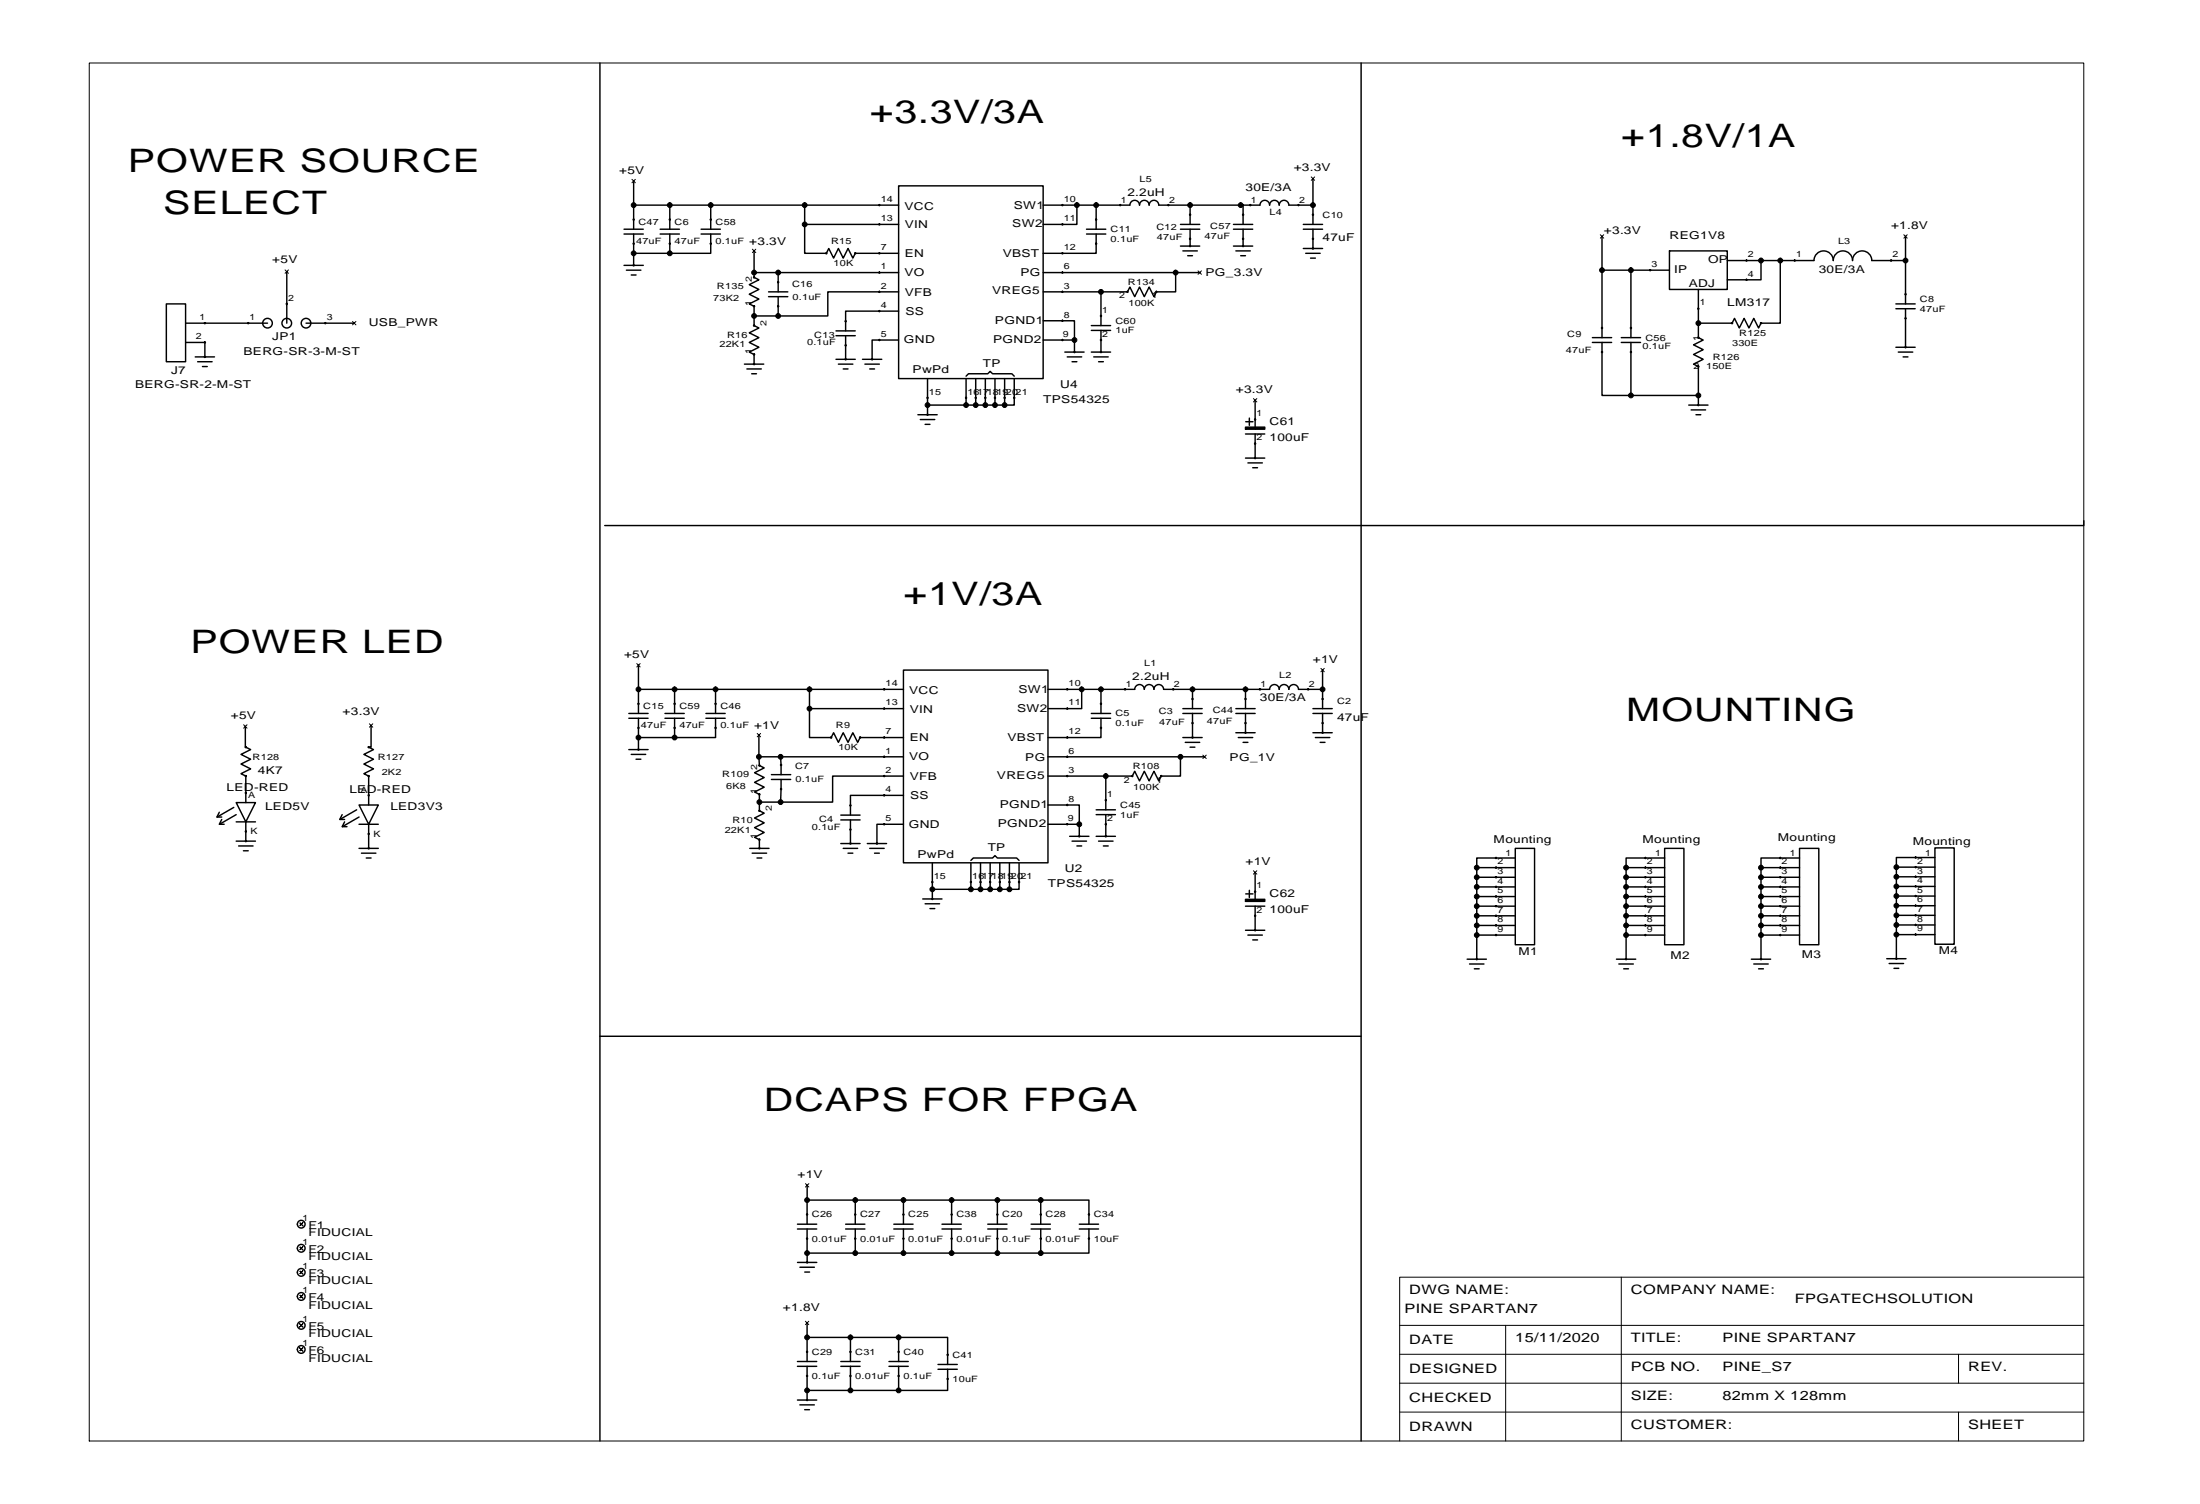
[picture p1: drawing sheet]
<svg xmlns="http://www.w3.org/2000/svg" width="580mm" height="396mm" viewBox="0 0 580 396" stroke-linecap="round" stroke-linejoin="round" font-family="sans-serif">
<g fill="none" stroke="#000" stroke-width=".38">
<path d="M158.1 16.6v363.2M358.8 16.6v363.2M167 54.1h9.6v6.3M167 47.7v12.7M176.6 54.1h10.8v6.3M187.4 54.1h49.5M212.1 54.1v12.7h5.7l.7-1.3 1.2 2.5 1.3-2.5 1.3 2.5 1.3-2.5 1.2 2.5 .7-1.2h11.4M212.1 59.1h24.8M236.9 49h38.1v50.8h-38.1zM275 54.1h22.8a1.27 1.27 0 0 1 1.3-1.3 1.27 1.27 0 0 1 1.3 1.3 1.27 1.27 0 0 1 1.3-1.3 1.27 1.27 0 0 1 1.2 1.3 1.27 1.27 0 0 1 1.3-1.3 1.27 1.27 0 0 1 1.3 1.3h21.6M283.9 54.1v5h-8.9M289 54.1v6.3"/>
<path d="M311.2 59.1h5.1M313.7 54.1v5M325.2 59.1h5M343.6 59.1h5M346.1 54.1h-6.3a1.27 1.27 0 0 0-1.3-1.3 1.27 1.27 0 0 0-1.3 1.3 1.27 1.27 0 0 0-1.3-1.3 1.27 1.27 0 0 0-1.2 1.3 1.27 1.27 0 0 0-1.3-1.3 1.27 1.27 0 0 0-1.3 1.3h-5h.6v5M346.1 47.1v12M75.6 71.6v13.6M164.5 69.9h5.1M164.5 60.4h5.1M164.5 61.7h5.1M165.1 71.2h3.8M166.4 72.5h1.3"/>
<path d="M167 61.7v8.2M167 66.8h9.6M174 60.4h5.1M174 61.7h5.1M176.6 61.7v5.1M184.8 60.4h5.1M184.8 61.7h5.1M187.4 61.7v5.1h-10.8M198.8 66.1v5.7h6.3v5.1M198.8 71.8v1.3l1.3 .7-2.6 1.2 2.6 1.3-2.6 1.3 2.6 1.2-2.6 1.3 1.3 .6v2.6M202.6 76.9h5.1M202.6 78.2h5.1"/>
<path d="M205.1 78.2v5.1h-6.3v2.5l1.3 .7-2.6 1.2 2.6 1.3-2.6 1.3 2.6 1.2-2.6 1.3 1.3 .6v2.6M205.1 71.8h31.8M236.9 76.9h-18.7v6.4h-13.1M275 71.8h34.9M275 76.9h15.2M286.4 60.4h5.1M286.4 61.7h5.1M289 61.7v5.1h-14M311.2 64.9h5.1M311.2 60.4h5.1M311.8 66.1h3.8M313.1 67.4h1.3"/>
<path d="M313.7 60.4v4.5M316.3 71.8h-6.4v5.1h-5.1l-.6 1.3-1.3-2.5-1.2 2.5-1.3-2.5-1.3 2.5-1.3-2.5-.6 1.2h-7v8.9M325.2 64.9h5M325.2 60.4h5M325.8 66.1h3.8M327.1 67.4h1.2M327.7 60.4v4.5M343.6 65.5h5M343.6 60.4h5M344.2 66.8h3.8M345.5 68h1.2M346.1 60.4v5.1"/>
<path d="M422.3 71.2h17.8M422.3 62.3v26.7M429.9 71.2v17.8M440.1 66.1h15.2v10.2h-15.2zM447.7 76.3v12.7l1.3 .6-2.6 1.3 2.6 1.3-2.6 1.2 2.6 1.3-2.6 1.3 1.3 .6v10.2M455.3 68.7h22.9a2.54 2.54 0 0 1 2.5-2.6 2.54 2.54 0 0 1 2.6 2.6 2.54 2.54 0 0 1 2.5-2.6 2.54 2.54 0 0 1 2.5 2.6 2.54 2.54 0 0 1 2.6-2.6 2.54 2.54 0 0 1 2.5 2.6h8.9M464.2 68.7v5.1h-8.9M469.3 68.7v16.5h-5.1l-.6 1.3-1.3-2.6-1.3 2.6-1.2-2.6-1.3 2.6-1.3-2.6-.6 1.3h-8.9M502.3 62.3v17.8M43.8 80.1h5.1v15.2h-5.1zM48.9 90.3h5.1v3.8M48.9 85.2h21.6"/>
<path d="M51.5 94.1h5M52.1 95.3h3.8M53.4 96.6h1.2M80.7 85.2h12.7M196.2 96h5.1M196.9 97.2h3.8M198.2 98.5h1.2M220.4 94.7h5.1M220.4 87.2h5.1M220.4 88.5h5.1M221 96h3.8M222.3 97.2h1.3"/>
<path d="M222.9 88.5v6.2M227.4 94.7h5M228 96h3.8M229.3 97.2h1.2M236.9 82h-14v5.2M236.9 89.6h-7v5.1M244.5 99.8v7M254.7 99.2l.6-.7h5.1l.6-.6 .7 .6h5l.7 .7M254.7 99.8v7M257.2 99.8v7M259.7 99.8v7M262.3 99.8v7"/>
<path d="M264.8 99.8v7h2.6v-7M275 89.6h8.2v3.2M275 84.5h8.2v5.1M280.7 92.8h5.1M281.3 94.1h3.8M282.6 95.3h1.3M287.7 92.8h5.1M287.7 85.8h5.1M287.7 87.1h5.1M288.3 94.1h3.8M289.6 95.3h1.3M290.2 87.1v5.7"/>
<path d="M419.8 89h5M419.8 90.3h5M422.3 90.3v13.9h7.6M427.4 89h5.1M427.4 90.3h5.1M429.9 90.3v13.9M499.8 91.5h5.1M499.8 80.1h5.1M499.8 81.4h5.1M500.4 92.8h3.8M501.7 94.1h1.3M502.3 81.4v10.1"/>
<path d="M242 109.3h5M242.6 110.6h3.8M243.9 111.9h1.2M254.7 106.8h-10.2v2.5M254.7 106.8h10.1M328.3 114.4h5.1M328.4 111.2h1.9M329.3 110.2v1.9M330.9 105.5v7.6M330.9 114.4v6.3M429.9 104.2h17.8M445.2 106.8h5"/>
<path d="M445.8 108h3.8M447.1 109.3h1.2M328.3 120.7h5.1M329 122h3.8M330.2 123.3h1.3M549.3 137.3v1.2h-389.9M168.3 175.4v12.7M238.2 176.6h38.1v50.8h-38.1zM348.6 176.6v10.2M64.7 191.5v5.4l1.4 .7-2.6 1.2 2.6 1.3-2.6 1.3 2.6 1.3-2.6 1.2 1.3 .7v6.9M97.8 191.2v5.7h-.6l1.3 .7-2.6 1.2 2.6 1.3-2.6 1.3 2.6 1.3-2.6 1.2 1.3 .7v7.6M165.8 197.6h5"/>
<path d="M165.8 189.3h5M165.8 188.1h5M166.4 198.8h3.8M168.3 181.7h69.9M168.3 194.4h9.5M168.3 189.3v8.3M175.3 189.3h5.1M175.3 188.1h5.1M177.8 181.7v6.4M177.8 189.3v5.1M186.1 189.3h5.1M186.1 188.1h5.1"/>
<path d="M188.6 189.3v5.1h-10.8M188.6 181.7v6.4M200.1 199.5l.1 2.3 1.3 .6-2.6 1.3 2.6 1.2-2.6 1.3 2.6 1.3-2.6 1.3 1.3 .6v4.3l1.3 .6-2.6 1.3 2.6 1.3-2.6 1.3 2.6 1.2-2.6 1.3 1.3 .6v2.3M200.1 193.8v5.7M200.1 199.5h38.1M205.8 199.5l.1 4.7M213.4 186.8v7.6h5.7l.6-1.3 1.3 2.6 1.3-2.6 1.3 2.6 1.2-2.6 1.3 2.6 .6-1.3h11.5M213.4 186.8h24.8M213.4 181.7v5.1M276.3 181.7h8.8M276.3 199.5h41.2M285.1 181.7h5.1v6.4"/>
<path d="M285.1 181.7v5.1h-8.8M287.7 189.3h5.1M287.7 188.1h5.1M290.2 189.3v5.1h-13.9M290.2 181.7h8.9a1.27 1.27 0 0 1 1.3-1.3 1.27 1.27 0 0 1 1.3 1.3 1.27 1.27 0 0 1 1.2-1.3 1.27 1.27 0 0 1 1.3 1.3 1.27 1.27 0 0 1 1.3-1.3 1.27 1.27 0 0 1 1.2 1.3h28a1.27 1.27 0 0 1 1.2-1.3 1.27 1.27 0 0 1 1.3 1.3 1.27 1.27 0 0 1 1.3-1.3 1.27 1.27 0 0 1 1.3 1.3 1.27 1.27 0 0 1 1.2-1.3 1.27 1.27 0 0 1 1.3 1.3h6.3M311.2 199.5v5.1h-5.1l-.6 1.2-1.3-2.5-1.3 2.5-1.2-2.5-1.3 2.5-1.3-2.5-.6 1.3h-22.2M311.8 194.4h5.1M311.8 186.8h5.1M311.8 188.1h5.1M312.5 195.7h3.8M313.7 196.9h1.3M314.4 181.7v5.1"/>
<path d="M314.4 188.1v6.3M325.8 186.8h5.1M325.8 193.1h5.1M325.8 188.1h5.1M326.4 194.4h3.8M327.7 195.7h1.3M328.3 181.7v5.1M328.3 188.1v5M346.1 186.8h5.1M346.1 193.1h5.1M346.1 188.1h5.1M346.7 194.4h3.9"/>
<path d="M348 195.7h1.3M348.6 188.1v5M57.8 214.1l-.6 1.3h1.3M58.5 216l-.7 1.3h1.3M61.6 212.8l-4.4 2.6M62.3 211.5h5l-2.5 5.1zM62.3 216.6h5M62.3 214.7l-4.4 2.6M64.8 216.6v5.1M90.2 214.7l-.6 1.3h1.2M90.8 216.6l-.6 1.3h1.3M94 213.5l-4.4 2.5"/>
<path d="M94.6 212.2h5.1l-2.5 5.1zM94.6 217.3h5.1M94.6 215.4l-4.4 2.5M97.2 217.3v6.3M167.7 200.1h1.2M203.4 204.2h5M203.4 205.5h5M205.9 205.5l-.1 5.9M221.6 214.9h5.1M221.6 216.1h5.1M224.2 216.1v6.2M238.2 217.3h-7v5"/>
<path d="M238.2 204.6h-18.7v6.8h-19.3M238.2 209.6h-14v5.3M276.3 212.2h8.2v5.1M276.3 217.3h8.2M284.5 217.3v3.1M289 213.5h5M289 214.7h5M291.5 204.6v8.9M291.5 214.7v5.7M62.3 221.7h5M62.9 223h3.8M64.2 224.2h1.2"/>
<path d="M94.6 223.6h5.1M95.3 224.9h3.8M96.6 226.2h1.2M197.6 223.6h5.1M198.3 224.9h3.8M199.5 226.2h1.3M221.6 222.3h5.1M222.3 223.6h3.8M223.6 224.9h1.2M228.6 222.3h5.1M229.3 223.6h3.8M230.5 224.9h1.3"/>
<path d="M243.2 236.9h5.1M243.9 238.2h3.8M245.1 239.5h1.3M245.8 227.4v9.5M245.8 234.4h10.1M255.9 234.4h5.1M255.9 226.8l.7-.6h5.1l.6-.7 .6 .7h5.1l.6 .6M255.9 227.4v7M258.5 227.4v7M261 234.4h5.1M261 227.4v7M263.6 227.4v7"/>
<path d="M266.1 227.4v7M268.6 227.4v7h-2.5M282 220.4h5.1M282.6 221.7h3.8M283.9 223h1.2M289 220.4h5M289.6 221.7h3.8M290.9 223h1.2M328.3 238.9h5.1M328.4 235.6h1.9M329.3 234.7v1.9M330.9 230v7.6"/>
<path d="M330.9 238.9v6.3M389.3 231.2h10.1M389.3 233.8h10.1M389.3 228.7h10.1M389.3 236.3h10.1M389.3 238.9h10.1M389.3 228.7v15.2M399.4 223.6h5.1v25.4h-5.1zM399.4 226.2h-10.1v2.5M428.7 231.2h10.1M428.7 233.8h10.1M428.7 228.7h10.1"/>
<path d="M428.7 236.3h10.1M428.7 238.9h10.1M428.7 231.2v21.6M438.8 223.6h5.1v25.4h-5.1zM438.8 226.2h-10.1v5M464.2 231.2h10.2M464.2 231.2v21.6M464.2 233.8h10.2M464.2 228.7h10.2M464.2 236.3h10.2M464.2 238.9h10.2M474.4 223.6h5.1v25.4h-5.1z"/>
<path d="M474.4 226.2h-10.2v5M499.9 228.6v24.1M499.9 231.1h10.2M499.9 233.6h10.2M499.9 236.2h10.2M499.9 228.6h10.2M499.9 238.7h10.2M510.1 223.5h5v25.4h-5zM510.1 226h-10.2v2.6M328.3 245.2h5.1M329 246.5h3.8M330.2 247.7h1.3"/>
<path d="M386.7 252.8h5.1M387.4 254.1h3.8M388.7 255.4h1.2M389.3 241.4h10.1M389.3 246.5h10.1M389.3 246.5v6.3M399.4 243.9h-10.1v2.6M426.1 252.8h5.1M426.8 254.1h3.8M428 255.4h1.3M428.7 243.9h10.1M428.7 241.4h10.1"/>
<path d="M428.7 246.5h10.1M461.7 252.8h5.1M462.3 254.1h3.8M463.6 255.4h1.3M464.2 243.9h10.2M464.2 241.4h10.2M464.2 246.5h10.2M497.4 252.7h5M498 254h3.8M499.3 255.2h1.2M499.9 243.8h10.2M499.9 241.3h10.2"/>
<path d="M499.9 246.3h10.2M158.1 273.1h200.7M212.8 316.3h61.6M212.8 312.4v10.3M225.5 316.3v6.4M238.2 316.3v6.4M250.9 316.3v6.4M262.9 316.3v6.4M274.4 316.3h12.7v6.4M274.4 316.3v6.4M210.2 322.7h5.1M210.2 323.9h5.1"/>
<path d="M210.2 332.8h5.1M210.9 334h3.8M212.1 335.3h1.3M212.8 330.3v2.5M212.8 330.3h61.6M212.8 323.9v6.4M222.9 322.7h5.1M222.9 323.9h5.1M225.5 323.9v6.4M235.6 322.7h5.1M235.6 323.9h5.1M238.2 323.9v6.4"/>
<path d="M248.3 322.7h5.1M248.3 323.9h5.1M250.9 323.9v6.4M260.4 322.7h5.1M260.4 323.9h5.1M262.9 323.9v6.4M271.8 322.7h5.1M271.8 323.9h5.1M274.4 323.9v6.4M284.5 322.7h5.1M284.5 323.9h5.1M287.1 323.9v6.4h-12.7"/>
<path d="M210.2 358.9h5.1M212.8 348.7v3.8h11.4M212.8 352.5v6.4M221.6 358.9h5.1M224.2 352.5v6.4M224.2 352.5h12.7M234.3 358.9h5.1M236.9 352.5h12.9v7.1M236.9 352.5v6.4M247.3 359.6h5M210.2 369h5.1M210.2 360.1h5.1"/>
<path d="M210.9 370.3h3.8M212.1 371.6h1.3M212.8 360.1v8.9M212.8 366.5h24.1M221.6 360.1h5.1M224.2 360.1v6.4M234.3 360.1h5.1M236.9 360.1v6.4M247.3 360.9h5M249.8 360.9v5.6h-12.9"/>
<circle cx="70.5" cy="85.2" r="1.27"/>
<circle cx="75.6" cy="85.2" r="1.27"/>
<circle cx="80.7" cy="85.2" r="1.27"/>
<circle cx="79.4" cy="329" r="1.02"/>
<circle cx="79.4" cy="335.4" r="1.02"/>
<circle cx="79.4" cy="322.7" r="1.02"/>
<circle cx="79.4" cy="349.3" r="1.02"/>
<circle cx="79.4" cy="341.7" r="1.02"/>
<circle cx="79.4" cy="355.7" r="1.02"/>
</g>
<g fill="none" stroke="#000" stroke-width=".26">
<path d="M23.5 16.6h525.8v363.2h-525.8zM166.6 47.3l.9 .9M167.5 47.3l-.9 .9M345.7 46.6l.9 .9M346.6 46.6l-.9 .9M75.1 71.1l.9 .9M76 71.1l-.9 .9M198.3 65.7l.9 .9M199.2 65.7l-.9 .9M315.8 71.4l.9 .9M316.7 71.4l-.9 .9M421.9 61.9l.9 .9"/>
<path d="M422.8 61.9l-.9 .9M501.9 61.9l.9 .9M502.8 61.9l-.9 .9M92.9 84.7l.9 .9M93.8 84.7l-.9 .9M330.4 105.1l.9 .9M331.3 105.1l-.9 .9M167.9 174.9l.9 .9M168.8 174.9l-.9 .9M348.2 176.2l.9 .9M349.1 176.2l-.9 .9M64.2 191l.9 .9"/>
<path d="M65.1 191l-.9 .9M97.4 190.8l.9 .9M98.3 190.8l-.9 .9M199.6 193.3l.9 .9M200.5 193.3l-.9 .9M317.1 199l.9 .9M318 199l-.9 .9M330.4 229.5l.9 .9M331.3 229.5l-.9 .9M212.3 312l.9 .9M213.2 312l-.9 .9M79 334.9l.4 .5 .5-.5-.5 .5 .5 .4-.5-.4-.4 .4 .4-.4z"/>
<path d="M79 328.6l.4 .4 .5-.4-.5 .4 .5 .5-.5-.5-.4 .5 .4-.5zM79 322.2l.4 .5 .5-.5-.5 .5 .5 .4-.5-.4-.4 .4 .4-.4zM427.4 336.6v43.2M549.3 336.6h-180.3v43.2M79 341.3l.4 .4 .5-.4-.5 .4 .5 .5-.5-.5-.4 .5 .4-.5zM79 355.2l.4 .5 .5-.5-.5 .5 .5 .4-.5-.4-.4 .4 .4-.4zM79 348.9l.4 .4 .5-.4-.5 .4 .5 .5-.5-.5-.4 .5 .4-.5zM212.3 348.3l.9 .9M213.2 348.3l-.9 .9M369 349.3h180.3M369 357h180.3M396.9 349.3v30.5"/>
<path d="M516.3 357v7.6M369 364.6h180.3M369 372.2h180.3M516.3 372.2v7.6"/>
</g>
<g fill="#000" stroke="#000" stroke-width=".26">
<circle cx="167" cy="57.9" r=".19"/>
<circle cx="167" cy="54.1" r=".64"/>
<circle cx="176.6" cy="57.9" r=".19"/>
<circle cx="176.6" cy="54.1" r=".64"/>
<circle cx="187.4" cy="57.9" r=".19"/>
<circle cx="187.4" cy="54.1" r=".64"/>
<circle cx="212.1" cy="54.1" r=".64"/>
<circle cx="212.1" cy="59.1" r=".64"/>
<circle cx="231.8" cy="59.1" r=".19"/>
<circle cx="231.8" cy="54.1" r=".19"/>
<circle cx="280.1" cy="54.1" r=".19"/>
<circle cx="280.1" cy="59.1" r=".19"/>
<circle cx="283.9" cy="54.1" r=".64"/>
<circle cx="289" cy="57.9" r=".19"/>
<circle cx="289" cy="54.1" r=".64"/>
<circle cx="295.3" cy="54.1" r=".19"/>
<circle cx="308" cy="54.1" r=".19"/>
<circle cx="313.7" cy="56.6" r=".19"/>
<circle cx="313.7" cy="54.1" r=".64"/>
<circle cx="327.1" cy="54.1" r=".64"/>
<circle cx="327.7" cy="56.6" r=".19"/>
<circle cx="329.6" cy="54.1" r=".19"/>
<circle cx="342.3" cy="54.1" r=".19"/>
<circle cx="346.1" cy="56.6" r=".19"/>
<circle cx="346.1" cy="54.1" r=".64"/>
<circle cx="167" cy="69.9" r=".19"/>
<circle cx="167" cy="64.2" r=".19"/>
<circle cx="167" cy="66.8" r=".64"/>
<circle cx="176.6" cy="64.2" r=".19"/>
<circle cx="176.6" cy="66.8" r=".64"/>
<circle cx="187.4" cy="64.2" r=".19"/>
<circle cx="198.8" cy="73.1" r=".19"/>
<circle cx="198.8" cy="71.8" r=".64"/>
<circle cx="205.1" cy="74.4" r=".19"/>
<circle cx="205.1" cy="71.8" r=".64"/>
<circle cx="217.8" cy="66.8" r=".19"/>
<circle cx="225.5" cy="66.8" r=".19"/>
<circle cx="231.8" cy="66.8" r=".19"/>
<circle cx="231.8" cy="71.8" r=".19"/>
<circle cx="231.8" cy="76.9" r=".19"/>
<circle cx="280.1" cy="76.9" r=".19"/>
<circle cx="280.1" cy="71.8" r=".19"/>
<circle cx="280.1" cy="66.8" r=".19"/>
<circle cx="289" cy="64.2" r=".19"/>
<circle cx="290.2" cy="76.9" r=".64"/>
<circle cx="297.2" cy="76.9" r=".19"/>
<circle cx="304.8" cy="76.9" r=".19"/>
<circle cx="309.9" cy="71.8" r=".64"/>
<circle cx="313.7" cy="63" r=".19"/>
<circle cx="313.7" cy="64.9" r=".19"/>
<circle cx="327.7" cy="63" r=".19"/>
<circle cx="327.7" cy="64.9" r=".19"/>
<circle cx="346.1" cy="65.5" r=".19"/>
<circle cx="346.1" cy="63" r=".19"/>
<circle cx="422.3" cy="71.2" r=".64"/>
<circle cx="429.9" cy="71.2" r=".64"/>
<circle cx="435" cy="71.2" r=".19"/>
<circle cx="460.4" cy="68.7" r=".19"/>
<circle cx="460.4" cy="73.8" r=".19"/>
<circle cx="464.2" cy="68.7" r=".64"/>
<circle cx="469.3" cy="68.7" r=".64"/>
<circle cx="473.1" cy="68.7" r=".19"/>
<circle cx="498.5" cy="68.7" r=".19"/>
<circle cx="502.3" cy="77.6" r=".19"/>
<circle cx="502.3" cy="68.7" r=".64"/>
<circle cx="54" cy="85.2" r=".19"/>
<circle cx="54" cy="94.1" r=".19"/>
<circle cx="54" cy="90.3" r=".19"/>
<circle cx="65.4" cy="85.2" r=".19"/>
<circle cx="75.6" cy="80.1" r=".19"/>
<circle cx="85.8" cy="85.2" r=".19"/>
<circle cx="198.8" cy="80.7" r=".19"/>
<circle cx="198.8" cy="93.4" r=".19"/>
<circle cx="198.8" cy="85.8" r=".19"/>
<circle cx="198.8" cy="96" r=".19"/>
<circle cx="198.8" cy="83.3" r=".64"/>
<circle cx="205.1" cy="80.7" r=".19"/>
<circle cx="205.1" cy="83.3" r=".64"/>
<circle cx="222.9" cy="91" r=".19"/>
<circle cx="222.9" cy="84.7" r=".19"/>
<circle cx="222.9" cy="94.7" r=".19"/>
<circle cx="229.9" cy="94.7" r=".19"/>
<circle cx="231.8" cy="82" r=".19"/>
<circle cx="231.8" cy="89.6" r=".19"/>
<circle cx="280.1" cy="84.5" r=".19"/>
<circle cx="280.1" cy="89.6" r=".19"/>
<circle cx="283.2" cy="92.8" r=".19"/>
<circle cx="283.2" cy="89.6" r=".64"/>
<circle cx="290.2" cy="92.8" r=".19"/>
<circle cx="290.2" cy="83.3" r=".19"/>
<circle cx="290.2" cy="89.6" r=".19"/>
<circle cx="422.3" cy="92.8" r=".19"/>
<circle cx="422.3" cy="86.5" r=".19"/>
<circle cx="429.9" cy="92.8" r=".19"/>
<circle cx="429.9" cy="86.5" r=".19"/>
<circle cx="447.7" cy="96.6" r=".19"/>
<circle cx="447.7" cy="81.4" r=".19"/>
<circle cx="447.7" cy="89" r=".19"/>
<circle cx="447.7" cy="85.2" r=".64"/>
<circle cx="456.6" cy="85.2" r=".19"/>
<circle cx="464.2" cy="85.2" r=".19"/>
<circle cx="502.3" cy="91.5" r=".19"/>
<circle cx="502.3" cy="83.9" r=".19"/>
<circle cx="244.5" cy="104.9" r=".19"/>
<circle cx="244.5" cy="109.3" r=".19"/>
<circle cx="244.5" cy="106.8" r=".64"/>
<circle cx="254.7" cy="104.9" r=".19"/>
<circle cx="254.7" cy="106.8" r=".64"/>
<circle cx="257.2" cy="104.9" r=".19"/>
<circle cx="257.2" cy="106.8" r=".64"/>
<circle cx="259.7" cy="104.9" r=".19"/>
<circle cx="259.7" cy="106.8" r=".64"/>
<circle cx="262.3" cy="104.9" r=".19"/>
<circle cx="262.3" cy="106.8" r=".64"/>
<circle cx="264.8" cy="104.9" r=".19"/>
<circle cx="264.8" cy="106.8" r=".64"/>
<circle cx="267.4" cy="104.9" r=".19"/>
<circle cx="330.9" cy="110.6" r=".19"/>
<circle cx="330.9" cy="116.9" r=".19"/>
<circle cx="429.9" cy="104.2" r=".64"/>
<circle cx="447.7" cy="106.8" r=".19"/>
<circle cx="447.7" cy="104.2" r=".64"/>
<circle cx="330.9" cy="120.7" r=".19"/>
<circle cx="64.8" cy="196.9" r=".19"/>
<circle cx="97.2" cy="196.9" r=".19"/>
<circle cx="168.3" cy="191.9" r=".19"/>
<circle cx="168.3" cy="197.6" r=".19"/>
<circle cx="168.3" cy="185.5" r=".19"/>
<circle cx="168.3" cy="181.7" r=".64"/>
<circle cx="168.3" cy="194.4" r=".64"/>
<circle cx="177.8" cy="185.5" r=".19"/>
<circle cx="177.8" cy="191.9" r=".19"/>
<circle cx="177.8" cy="194.4" r=".64"/>
<circle cx="177.8" cy="181.7" r=".64"/>
<circle cx="188.6" cy="185.5" r=".19"/>
<circle cx="188.6" cy="191.9" r=".19"/>
<circle cx="188.6" cy="181.7" r=".64"/>
<circle cx="200.1" cy="199.5" r=".64"/>
<circle cx="205.8" cy="199.5" r=".64"/>
<circle cx="213.4" cy="181.7" r=".64"/>
<circle cx="213.4" cy="186.8" r=".64"/>
<circle cx="219.1" cy="194.4" r=".19"/>
<circle cx="226.7" cy="194.4" r=".19"/>
<circle cx="233.1" cy="194.4" r=".19"/>
<circle cx="233.1" cy="181.7" r=".19"/>
<circle cx="233.1" cy="199.5" r=".19"/>
<circle cx="233.1" cy="186.8" r=".19"/>
<circle cx="281.3" cy="199.5" r=".19"/>
<circle cx="281.3" cy="181.7" r=".19"/>
<circle cx="281.3" cy="194.4" r=".19"/>
<circle cx="281.3" cy="186.8" r=".19"/>
<circle cx="285.1" cy="181.7" r=".64"/>
<circle cx="290.2" cy="191.9" r=".19"/>
<circle cx="290.2" cy="185.5" r=".19"/>
<circle cx="290.2" cy="181.7" r=".64"/>
<circle cx="296.6" cy="181.7" r=".19"/>
<circle cx="309.3" cy="181.7" r=".19"/>
<circle cx="311.2" cy="199.5" r=".64"/>
<circle cx="314.4" cy="194.4" r=".19"/>
<circle cx="314.4" cy="190.6" r=".19"/>
<circle cx="314.4" cy="184.2" r=".19"/>
<circle cx="314.4" cy="181.7" r=".64"/>
<circle cx="328.3" cy="184.2" r=".19"/>
<circle cx="328.3" cy="193.1" r=".19"/>
<circle cx="328.3" cy="190.6" r=".19"/>
<circle cx="328.3" cy="181.7" r=".64"/>
<circle cx="332.1" cy="181.7" r=".19"/>
<circle cx="344.8" cy="181.7" r=".19"/>
<circle cx="348.6" cy="193.1" r=".19"/>
<circle cx="348.6" cy="190.6" r=".19"/>
<circle cx="348.6" cy="184.2" r=".19"/>
<circle cx="348.6" cy="181.7" r=".64"/>
<circle cx="64.8" cy="204.6" r=".19"/>
<circle cx="64.8" cy="209" r=".19"/>
<circle cx="64.8" cy="219.2" r=".19"/>
<circle cx="97.2" cy="204.6" r=".19"/>
<circle cx="97.2" cy="219.8" r=".19"/>
<circle cx="97.2" cy="209.6" r=".19"/>
<circle cx="200.2" cy="201.8" r=".19"/>
<circle cx="200.2" cy="209.4" r=".19"/>
<circle cx="200.2" cy="213.7" r=".19"/>
<circle cx="200.2" cy="211.4" r=".64"/>
<circle cx="205.8" cy="211.4" r=".64"/>
<circle cx="205.9" cy="208" r=".19"/>
<circle cx="205.9" cy="201.6" r=".19"/>
<circle cx="224.2" cy="212.3" r=".19"/>
<circle cx="224.2" cy="218.7" r=".19"/>
<circle cx="233.1" cy="204.6" r=".19"/>
<circle cx="233.1" cy="217.3" r=".19"/>
<circle cx="233.1" cy="209.6" r=".19"/>
<circle cx="281.3" cy="204.6" r=".19"/>
<circle cx="281.3" cy="217.3" r=".19"/>
<circle cx="281.3" cy="212.2" r=".19"/>
<circle cx="284.5" cy="217.3" r=".64"/>
<circle cx="291.5" cy="210.9" r=".19"/>
<circle cx="291.5" cy="217.3" r=".19"/>
<circle cx="291.5" cy="204.6" r=".64"/>
<circle cx="298.5" cy="204.6" r=".19"/>
<circle cx="306.1" cy="204.6" r=".19"/>
<circle cx="64.8" cy="221.7" r=".19"/>
<circle cx="97.2" cy="223.6" r=".19"/>
<circle cx="200.2" cy="223.6" r=".19"/>
<circle cx="200.2" cy="221.3" r=".19"/>
<circle cx="224.2" cy="222.3" r=".19"/>
<circle cx="231.2" cy="222.3" r=".19"/>
<circle cx="245.8" cy="236.9" r=".19"/>
<circle cx="245.8" cy="232.5" r=".19"/>
<circle cx="245.8" cy="234.4" r=".64"/>
<circle cx="255.9" cy="232.5" r=".19"/>
<circle cx="255.9" cy="234.4" r=".64"/>
<circle cx="258.5" cy="232.5" r=".19"/>
<circle cx="258.5" cy="234.4" r=".64"/>
<circle cx="261" cy="232.5" r=".19"/>
<circle cx="261" cy="234.4" r=".64"/>
<circle cx="263.6" cy="232.5" r=".19"/>
<circle cx="263.6" cy="234.4" r=".64"/>
<circle cx="266.1" cy="232.5" r=".19"/>
<circle cx="266.1" cy="234.4" r=".64"/>
<circle cx="268.6" cy="232.5" r=".19"/>
<circle cx="284.5" cy="220.4" r=".19"/>
<circle cx="291.5" cy="220.4" r=".19"/>
<circle cx="330.9" cy="235" r=".19"/>
<circle cx="389.3" cy="228.7" r=".64"/>
<circle cx="389.3" cy="231.2" r=".64"/>
<circle cx="389.3" cy="233.8" r=".64"/>
<circle cx="389.3" cy="236.3" r=".64"/>
<circle cx="389.3" cy="238.9" r=".64"/>
<circle cx="394.4" cy="228.7" r=".19"/>
<circle cx="394.4" cy="236.3" r=".19"/>
<circle cx="394.4" cy="226.2" r=".19"/>
<circle cx="394.4" cy="238.9" r=".19"/>
<circle cx="394.4" cy="231.2" r=".19"/>
<circle cx="394.4" cy="233.8" r=".19"/>
<circle cx="428.7" cy="231.2" r=".64"/>
<circle cx="428.7" cy="238.9" r=".64"/>
<circle cx="428.7" cy="228.7" r=".64"/>
<circle cx="428.7" cy="236.3" r=".64"/>
<circle cx="428.7" cy="233.8" r=".64"/>
<circle cx="433.7" cy="236.3" r=".19"/>
<circle cx="433.7" cy="231.2" r=".19"/>
<circle cx="433.7" cy="228.7" r=".19"/>
<circle cx="433.7" cy="238.9" r=".19"/>
<circle cx="433.7" cy="233.8" r=".19"/>
<circle cx="433.7" cy="226.2" r=".19"/>
<circle cx="464.2" cy="231.2" r=".64"/>
<circle cx="464.2" cy="228.7" r=".64"/>
<circle cx="464.2" cy="233.8" r=".64"/>
<circle cx="464.2" cy="236.3" r=".64"/>
<circle cx="464.2" cy="238.9" r=".64"/>
<circle cx="469.3" cy="238.9" r=".19"/>
<circle cx="469.3" cy="236.3" r=".19"/>
<circle cx="469.3" cy="226.2" r=".19"/>
<circle cx="469.3" cy="228.7" r=".19"/>
<circle cx="469.3" cy="231.2" r=".19"/>
<circle cx="469.3" cy="233.8" r=".19"/>
<circle cx="499.9" cy="238.7" r=".64"/>
<circle cx="499.9" cy="233.6" r=".64"/>
<circle cx="499.9" cy="236.2" r=".64"/>
<circle cx="499.9" cy="228.6" r=".64"/>
<circle cx="499.9" cy="231.1" r=".64"/>
<circle cx="505" cy="236.2" r=".19"/>
<circle cx="505" cy="238.7" r=".19"/>
<circle cx="505" cy="226" r=".19"/>
<circle cx="505" cy="231.1" r=".19"/>
<circle cx="505" cy="233.6" r=".19"/>
<circle cx="505" cy="228.6" r=".19"/>
<circle cx="330.9" cy="245.2" r=".19"/>
<circle cx="330.9" cy="241.4" r=".19"/>
<circle cx="389.3" cy="252.8" r=".19"/>
<circle cx="389.3" cy="241.4" r=".64"/>
<circle cx="389.3" cy="243.9" r=".64"/>
<circle cx="389.3" cy="246.5" r=".64"/>
<circle cx="394.4" cy="241.4" r=".19"/>
<circle cx="394.4" cy="243.9" r=".19"/>
<circle cx="394.4" cy="246.5" r=".19"/>
<circle cx="428.7" cy="252.8" r=".19"/>
<circle cx="428.7" cy="241.4" r=".64"/>
<circle cx="428.7" cy="243.9" r=".64"/>
<circle cx="428.7" cy="246.5" r=".64"/>
<circle cx="433.7" cy="243.9" r=".19"/>
<circle cx="433.7" cy="241.4" r=".19"/>
<circle cx="433.7" cy="246.5" r=".19"/>
<circle cx="464.2" cy="252.8" r=".19"/>
<circle cx="464.2" cy="246.5" r=".64"/>
<circle cx="464.2" cy="241.4" r=".64"/>
<circle cx="464.2" cy="243.9" r=".64"/>
<circle cx="469.3" cy="241.4" r=".19"/>
<circle cx="469.3" cy="246.5" r=".19"/>
<circle cx="469.3" cy="243.9" r=".19"/>
<circle cx="499.9" cy="252.7" r=".19"/>
<circle cx="499.9" cy="246.3" r=".64"/>
<circle cx="499.9" cy="241.3" r=".64"/>
<circle cx="499.9" cy="243.8" r=".64"/>
<circle cx="505" cy="243.8" r=".19"/>
<circle cx="505" cy="246.3" r=".19"/>
<circle cx="505" cy="241.3" r=".19"/>
<circle cx="212.8" cy="316.3" r=".64"/>
<circle cx="225.5" cy="316.3" r=".64"/>
<circle cx="238.2" cy="316.3" r=".64"/>
<circle cx="250.9" cy="316.3" r=".64"/>
<circle cx="262.9" cy="316.3" r=".64"/>
<circle cx="274.4" cy="316.3" r=".64"/>
<circle cx="212.8" cy="320.1" r=".19"/>
<circle cx="212.8" cy="326.5" r=".19"/>
<circle cx="212.8" cy="330.3" r=".64"/>
<circle cx="212.8" cy="332.8" r=".19"/>
<circle cx="225.5" cy="326.5" r=".19"/>
<circle cx="225.5" cy="320.1" r=".19"/>
<circle cx="225.5" cy="330.3" r=".64"/>
<circle cx="238.2" cy="320.1" r=".19"/>
<circle cx="238.2" cy="326.5" r=".19"/>
<circle cx="238.2" cy="330.3" r=".64"/>
<circle cx="250.9" cy="326.5" r=".19"/>
<circle cx="250.9" cy="320.1" r=".19"/>
<circle cx="250.9" cy="330.3" r=".64"/>
<circle cx="262.9" cy="326.5" r=".19"/>
<circle cx="262.9" cy="320.1" r=".19"/>
<circle cx="262.9" cy="330.3" r=".64"/>
<circle cx="274.4" cy="326.5" r=".19"/>
<circle cx="274.4" cy="320.1" r=".19"/>
<circle cx="274.4" cy="330.3" r=".64"/>
<circle cx="287.1" cy="326.5" r=".19"/>
<circle cx="287.1" cy="320.1" r=".19"/>
<circle cx="212.8" cy="356.3" r=".19"/>
<circle cx="212.8" cy="352.5" r=".64"/>
<circle cx="224.2" cy="356.3" r=".19"/>
<circle cx="224.2" cy="352.5" r=".64"/>
<circle cx="236.9" cy="356.3" r=".19"/>
<circle cx="236.9" cy="352.5" r=".64"/>
<circle cx="249.8" cy="357.1" r=".19"/>
<circle cx="212.8" cy="369" r=".19"/>
<circle cx="212.8" cy="362.7" r=".19"/>
<circle cx="212.8" cy="366.5" r=".64"/>
<circle cx="224.2" cy="362.7" r=".19"/>
<circle cx="224.2" cy="366.5" r=".64"/>
<circle cx="236.9" cy="362.7" r=".19"/>
<circle cx="236.9" cy="366.5" r=".64"/>
<circle cx="249.8" cy="363.5" r=".19"/>
</g>
<g fill="#000" stroke="#000" stroke-width=".38">
<path d="M328.3 112.6h5.1v.5h-5.1z" fill-rule="evenodd"/>
<path d="M328.3 237.1h5.1v.5h-5.1z" fill-rule="evenodd"/>
</g>
<g font-size="8.5">
<text x="229.3" y="32.5">+3.3V/3A</text>
<text x="427.4" y="38.9">+1.8V/1A</text>
<text x="33.7" y="45.2">POWER SOURCE</text>
<text x="43" y="56.4">SELECT</text>
<text x="238.2" y="159.5">+1V/3A</text>
<text x="50.2" y="172.2">POWER LED</text>
<text x="428.7" y="190">MOUNTING</text>
<text x="201.3" y="292.9">DCAPS FOR FPGA</text>
</g>
<g font-size="3.4">
<text x="371.5" y="341">DWG NAME:</text>
<text x="429.9" y="341">COMPANY NAME:</text>
<text x="370.2" y="346.1">PINE SPARTAN7</text>
<text x="473.1" y="343.5">FPGATECHSOLUTION</text>
<text x="399.4" y="353.7">15/11/2020</text>
<text x="429.9" y="353.7">TITLE:</text>
<text x="454.1" y="353.7">PINE SPARTAN7</text>
<text x="371.5" y="354.3">DATE</text>
<text x="371.5" y="361.9">DESIGNED</text>
<text x="429.9" y="361.3">PCB NO.</text>
<text x="454.1" y="361.3">PINE_S7</text>
<text x="518.8" y="361.3">REV.</text>
<text x="371.5" y="369.6">CHECKED</text>
<text x="429.9" y="368.9">SIZE:</text>
<text x="454.1" y="368.9">82mm X 128mm</text>
<text x="371.5" y="377.2">DRAWN</text>
<text x="429.9" y="376.5">CUSTOMER:</text>
<text x="518.8" y="376.5">SHEET</text>
</g>
<g font-size="2.9">
<text x="163.2" y="45.8">+5V</text>
<text x="341" y="45.2">+3.3V</text>
<text x="297.2" y="51.5">2.2uH</text>
<text x="328.3" y="50.3">30E/3A</text>
<text x="238.4" y="55.3">VCC</text>
<text x="266.9" y="59.9">SW2</text>
<text x="267.2" y="55">SW1</text>
<text x="197.5" y="64.5">+3.3V</text>
<text x="238.5" y="60.2">VIN</text>
<text x="348.6" y="63.6">47uF</text>
<text x="422.8" y="61.7">+3.3V</text>
<text x="440.1" y="63">REG1V8</text>
<text x="498.5" y="60.4">+1.8V</text>
<text x="71.8" y="69.3">+5V</text>
<text x="238.5" y="67.8">EN</text>
<text x="264.3" y="67.7">VBST</text>
<text x="441.4" y="71.9">IP</text>
<text x="450.2" y="69.3">OP</text>
<text x="479.5" y="71.9">30E/3A</text>
<text x="238.4" y="72.6">VO</text>
<text x="238.5" y="78">VFB</text>
<text x="261.5" y="77.6">VREG5</text>
<text x="269" y="72.9">PG</text>
<text x="317.8" y="72.9">PG_3.3V</text>
<text x="445.2" y="75.7">ADJ</text>
<text x="238.7" y="83">SS</text>
<text x="455.3" y="80.7">LM317</text>
<text x="71.8" y="89.6">JP1</text>
<text x="97.2" y="85.8">USB_PWR</text>
<text x="262.3" y="85.3">PGND1</text>
<text x="64.2" y="93.4">BERG-SR-3-M-ST</text>
<text x="238.3" y="90.5">GND</text>
<text x="261.8" y="90.4">PGND2</text>
<text x="45.1" y="98.5">J7</text>
<text x="240.6" y="98.4">PwPd</text>
<text x="259.1" y="96.6">TP</text>
<text x="35.6" y="102.3">BERG-SR-2-M-ST</text>
<text x="275" y="106.1">TPS54325</text>
<text x="279.4" y="102.3">U4</text>
<text x="325.8" y="103.6">+3.3V</text>
<text x="334.7" y="111.9">C61</text>
<text x="334.7" y="116.3">100uF</text>
<text x="164.5" y="173.5">+5V</text>
<text x="298.5" y="179.2">2.2uH</text>
<text x="346.1" y="174.7">+1V</text>
<text x="239.7" y="183">VCC</text>
<text x="268.5" y="182.6">SW1</text>
<text x="332.1" y="184.9">30E/3A</text>
<text x="60.9" y="189.6">+5V</text>
<text x="90.3" y="188.4">+3.3V</text>
<text x="239.8" y="187.8">VIN</text>
<text x="268.1" y="187.6">SW2</text>
<text x="352.5" y="190">47uF</text>
<text x="198.8" y="192.1">+1V</text>
<text x="239.8" y="195.4">EN</text>
<text x="265.6" y="195.3">VBST</text>
<text x="68" y="203.9">4K7</text>
<text x="239.7" y="200.3">VO</text>
<text x="270.3" y="200.5">PG</text>
<text x="324.1" y="200.5">PG_1V</text>
<text x="59.7" y="208.4">LED-RED</text>
<text x="92.1" y="209">LED-RED</text>
<text x="239.8" y="205.6">VFB</text>
<text x="262.8" y="205.2">VREG5</text>
<text x="69.9" y="213.5">LED5V</text>
<text x="102.9" y="213.5">LED3V3</text>
<text x="239.9" y="210.7">SS</text>
<text x="263.6" y="213">PGND1</text>
<text x="239.6" y="218.2">GND</text>
<text x="263" y="218">PGND2</text>
<text x="468.7" y="221.6">Mounting</text>
<text x="241.8" y="226">PwPd</text>
<text x="260.4" y="224.3">TP</text>
<text x="393.7" y="222.2">Mounting</text>
<text x="433" y="222.2">Mounting</text>
<text x="504.2" y="222.6">Mounting</text>
<text x="276.3" y="233.8">TPS54325</text>
<text x="280.7" y="230">U2</text>
<text x="328.3" y="228.1">+1V</text>
<text x="334.7" y="236.4">C62</text>
<text x="334.7" y="240.8">100uF</text>
<text x="400.3" y="251.7">M1</text>
<text x="511.1" y="251.6">M4</text>
<text x="440.3" y="252.7">M2</text>
<text x="475" y="252.6">M3</text>
<text x="210.2" y="310.5">+1V</text>
<text x="81.3" y="324">F1</text>
<text x="81.3" y="325.9">FIDUCIAL</text>
<text x="81.3" y="330.3">F2</text>
<text x="81.3" y="332.2">FIDUCIAL</text>
<text x="81.3" y="336.7">F3</text>
<text x="81.3" y="338.6">FIDUCIAL</text>
<text x="81.3" y="343">F4</text>
<text x="81.3" y="344.9">FIDUCIAL</text>
<text x="206.4" y="345.5">+1.8V</text>
<text x="81.3" y="350.6">F5</text>
<text x="81.3" y="352.5">FIDUCIAL</text>
<text x="81.3" y="357">F6</text>
<text x="81.3" y="358.9">FIDUCIAL</text>
</g>
<g font-size="2.3">
<text x="300.4" y="47.9">L5</text>
<text x="232.2" y="53.2">14</text>
<text x="280.4" y="53.2">10</text>
<text x="295.5" y="53.4">1</text>
<text x="308.2" y="53.4">2</text>
<text x="329.8" y="53.4">1</text>
<text x="342.5" y="53.4">2</text>
<text x="168.3" y="59.3">C47</text>
<text x="177.8" y="59.3">C6</text>
<text x="188.6" y="59.3">C58</text>
<text x="232.2" y="58.3">13</text>
<text x="280.4" y="58.3">11</text>
<text x="334.7" y="56.7">L4</text>
<text x="348.6" y="57.4">C10</text>
<text x="167.7" y="64.4">47uF</text>
<text x="177.8" y="64.4">47uF</text>
<text x="188.6" y="64.4">0.1uF</text>
<text x="219.1" y="64.4">R15</text>
<text x="232.2" y="65.9">7</text>
<text x="280.4" y="65.9">12</text>
<text x="292.8" y="61.2">C11</text>
<text x="292.8" y="63.7">0.1uF</text>
<text x="304.8" y="60.6">C12</text>
<text x="305" y="63.3">47uF</text>
<text x="317.5" y="63.1">47uF</text>
<text x="319.1" y="60.4">C57</text>
<text x="484.5" y="64.4">L3</text>
<text x="219.7" y="70.1">10K</text>
<text x="232.2" y="71">1</text>
<text x="280.4" y="71">6</text>
<text x="435.4" y="70.4">3</text>
<text x="460.8" y="67.8">2</text>
<text x="473.5" y="67.8">1</text>
<text x="498.9" y="67.8">2</text>
<text x="189" y="76.2">R135</text>
<text x="198.2" y="74.3" transform="rotate(-90 198.2 74.3)">2</text>
<text x="208.8" y="75.5">C16</text>
<text x="232.2" y="76.1">2</text>
<text x="280.4" y="76.1">3</text>
<text x="297.3" y="75.2">R134</text>
<text x="460.8" y="72.9">4</text>
<text x="76" y="79.2">2</text>
<text x="188" y="79.4">73K2</text>
<text x="198.1" y="80.6" transform="rotate(-90 198.1 80.6)">1</text>
<text x="208.9" y="79">0.1uF</text>
<text x="232.2" y="81.2">4</text>
<text x="280.4" y="83.7">8</text>
<text x="290.6" y="82.4">1</text>
<text x="295" y="78.6">2</text>
<text x="297.5" y="80.6">100K</text>
<text x="303.6" y="78.6">1</text>
<text x="448.1" y="80.5">1</text>
<text x="506.1" y="79.6">C8</text>
<text x="506.1" y="82.1">47uF</text>
<text x="51.6" y="89.4">2</text>
<text x="52.6" y="84.3">1</text>
<text x="65.8" y="84.3">1</text>
<text x="86.1" y="84.3">3</text>
<text x="191.7" y="89">R16</text>
<text x="202.1" y="85.8" transform="rotate(-90 202.1 85.8)">2</text>
<text x="214.7" y="89.1">C13</text>
<text x="232.2" y="88.8">5</text>
<text x="280.2" y="88.9">9</text>
<text x="290.6" y="88.8">2</text>
<text x="294" y="85.3">C60</text>
<text x="294" y="87.9">1uF</text>
<text x="413.2" y="88.7">C9</text>
<text x="433.7" y="89.8">C56</text>
<text x="458.5" y="88.6">R125</text>
<text x="189.6" y="91.5">22K1</text>
<text x="198.1" y="93.3" transform="rotate(-90 198.1 93.3)">1</text>
<text x="212.8" y="91">0.1uF</text>
<text x="412.8" y="92.9">47uF</text>
<text x="433" y="92.1">0.1uF</text>
<text x="448" y="90" transform="rotate(-90 448 90)">1</text>
<text x="451.5" y="94.8">R126</text>
<text x="456.6" y="91.2">330E</text>
<text x="446.4" y="97.4">2</text>
<text x="449.7" y="97.4">150E</text>
<text x="244.9" y="104">15</text>
<text x="255" y="104">161718192021</text>
<text x="331.2" y="109.7">1</text>
<text x="331.2" y="116.1">2</text>
<text x="301.7" y="175.5">L1</text>
<text x="337.2" y="178.7">L2</text>
<text x="233.4" y="185.9">13</text>
<text x="233.4" y="180.8">14</text>
<text x="281.7" y="180.8">10</text>
<text x="281.7" y="185.9">11</text>
<text x="296.8" y="181">1</text>
<text x="309.5" y="181">2</text>
<text x="332.3" y="181">1</text>
<text x="345" y="181">2</text>
<text x="352.5" y="185.7">C2</text>
<text x="169.6" y="186.9">C15</text>
<text x="179.1" y="186.9">C59</text>
<text x="189.9" y="186.9">C46</text>
<text x="294" y="188.8">C5</text>
<text x="294" y="191.4">0.1uF</text>
<text x="305.5" y="188.2">C3</text>
<text x="305.6" y="191">47uF</text>
<text x="318.2" y="190.7">47uF</text>
<text x="319.7" y="188.1">C44</text>
<text x="168.9" y="192">47uF</text>
<text x="179.1" y="192">47uF</text>
<text x="189.9" y="192">0.1uF</text>
<text x="220.4" y="192">R9</text>
<text x="221" y="197.7">10K</text>
<text x="233.4" y="193.5">7</text>
<text x="281.7" y="193.5">12</text>
<text x="66.6" y="200.4">R128</text>
<text x="99.6" y="200.4">R127</text>
<text x="199.6" y="202.9" transform="rotate(-90 199.6 202.9)">2</text>
<text x="209.6" y="202.8">C7</text>
<text x="233.4" y="198.6">1</text>
<text x="233.4" y="203.7">2</text>
<text x="281.7" y="203.7">3</text>
<text x="281.7" y="198.6">6</text>
<text x="298.6" y="202.8">R108</text>
<text x="95" y="209">A</text>
<text x="100.6" y="204.2">2K2</text>
<text x="190.4" y="204.8">R109</text>
<text x="191.4" y="208">6K8</text>
<text x="199.5" y="209.2" transform="rotate(-90 199.5 209.2)">1</text>
<text x="209.7" y="206.2">0.1uF</text>
<text x="233.4" y="208.8">4</text>
<text x="296.3" y="206.3">2</text>
<text x="298.7" y="208.3">100K</text>
<text x="304.9" y="206.3">1</text>
<text x="65.4" y="210.4">A</text>
<text x="203.5" y="213.7" transform="rotate(-90 203.5 213.7)">2</text>
<text x="281.7" y="211.3">8</text>
<text x="291.9" y="210.1">1</text>
<text x="295.3" y="213">C45</text>
<text x="295.3" y="215.5">1uF</text>
<text x="66.1" y="219.9">K</text>
<text x="98.5" y="220.6">K</text>
<text x="191" y="219.4">22K1</text>
<text x="193.1" y="216.9">R10</text>
<text x="199.5" y="221.1" transform="rotate(-90 199.5 221.1)">1</text>
<text x="214" y="218.7">0.1uF</text>
<text x="215.9" y="216.8">C4</text>
<text x="233.4" y="216.4">5</text>
<text x="281.5" y="216.5">9</text>
<text x="291.9" y="216.4">2</text>
<text x="394.7" y="227.8">2</text>
<text x="396.9" y="225.7">1</text>
<text x="434.1" y="227.8">2</text>
<text x="436.3" y="225.7">1</text>
<text x="469.7" y="227.8">2</text>
<text x="471.8" y="225.7">1</text>
<text x="505.3" y="227.7">2</text>
<text x="507.5" y="225.5">1</text>
<text x="246.1" y="231.6">15</text>
<text x="256.3" y="231.6">161718192021</text>
<text x="394.7" y="230.4">3</text>
<text x="394.7" y="232.9">4</text>
<text x="434.1" y="230.4">3</text>
<text x="434.1" y="232.9">4</text>
<text x="469.7" y="230.4">3</text>
<text x="469.7" y="232.9">4</text>
<text x="505.3" y="230.2">3</text>
<text x="505.3" y="232.8">4</text>
<text x="331.2" y="234.2">1</text>
<text x="394.7" y="235.5">5</text>
<text x="394.7" y="238">6</text>
<text x="434.1" y="235.5">5</text>
<text x="434.1" y="238">6</text>
<text x="469.7" y="235.5">5</text>
<text x="469.7" y="238">6</text>
<text x="505.3" y="235.3">5</text>
<text x="505.3" y="237.9">6</text>
<text x="331.2" y="240.5">2</text>
<text x="394.7" y="240.5">7</text>
<text x="394.7" y="243.1">8</text>
<text x="394.7" y="245.6">9</text>
<text x="434.1" y="240.5">7</text>
<text x="434.1" y="243.1">8</text>
<text x="434.1" y="245.6">9</text>
<text x="469.7" y="240.5">7</text>
<text x="469.7" y="243.1">8</text>
<text x="469.7" y="245.6">9</text>
<text x="505.3" y="240.4">7</text>
<text x="505.3" y="242.9">8</text>
<text x="505.3" y="245.5">9</text>
<text x="79.8" y="321.8">1</text>
<text x="214" y="320.9">C26</text>
<text x="226.7" y="320.9">C27</text>
<text x="239.4" y="320.9">C25</text>
<text x="252.1" y="320.9">C38</text>
<text x="264.2" y="320.9">C20</text>
<text x="275.6" y="320.9">C28</text>
<text x="288.3" y="320.9">C34</text>
<text x="79.8" y="328.2">1</text>
<text x="214" y="327.3">0.01uF</text>
<text x="226.7" y="327.3">0.01uF</text>
<text x="239.4" y="327.3">0.01uF</text>
<text x="252.1" y="327.3">0.01uF</text>
<text x="264.2" y="327.3">0.1uF</text>
<text x="275.6" y="327.3">0.01uF</text>
<text x="288.3" y="327.3">10uF</text>
<text x="79.8" y="334.5">1</text>
<text x="79.8" y="340.9">1</text>
<text x="79.8" y="348.5">1</text>
<text x="79.8" y="354.8">1</text>
<text x="214" y="357.1">C29</text>
<text x="225.5" y="357.1">C31</text>
<text x="238.2" y="357.1">C40</text>
<text x="251.1" y="357.9">C41</text>
<text x="214" y="363.5">0.1uF</text>
<text x="225.5" y="363.5">0.01uF</text>
<text x="238.2" y="363.5">0.1uF</text>
<text x="251.1" y="364.2">10uF</text>
</g>
</svg>
